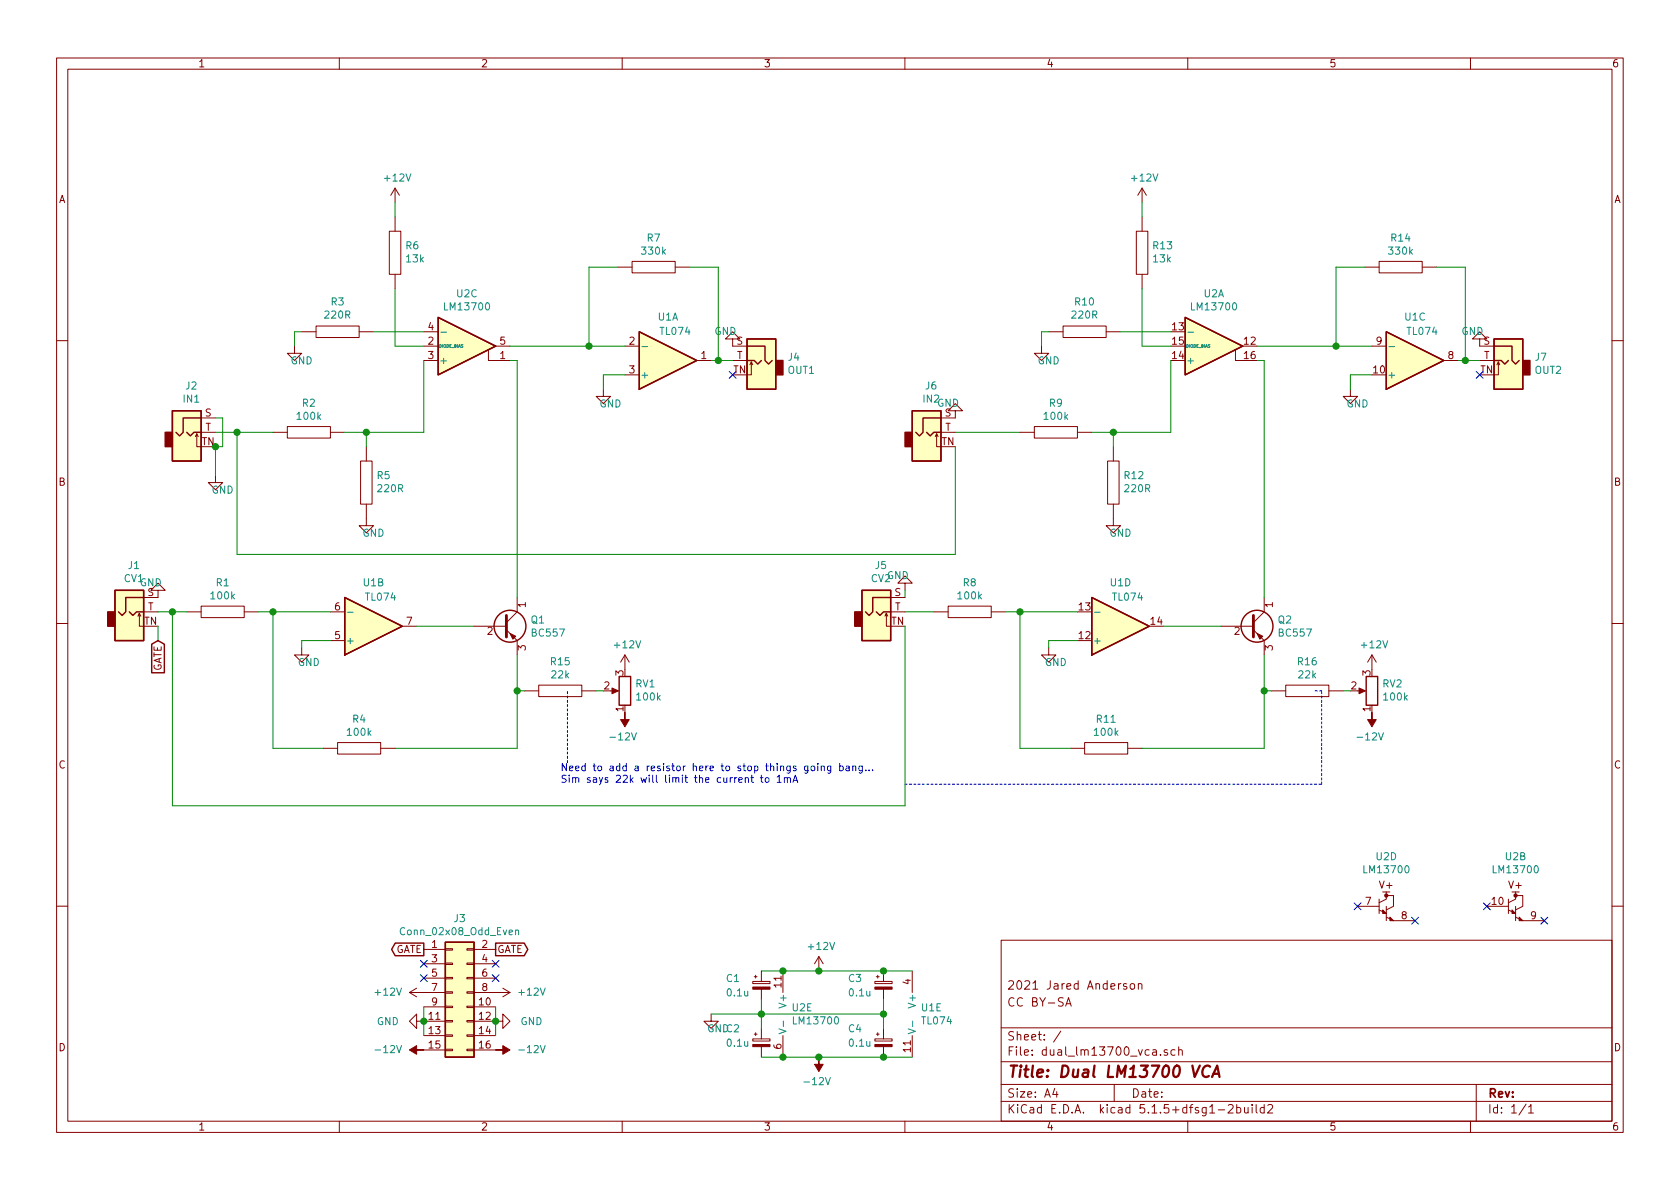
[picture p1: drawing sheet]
<svg xmlns="http://www.w3.org/2000/svg" width="297mm" height="210mm" viewBox="0 0 297 210" stroke-linecap="round" stroke-linejoin="round" font-family="sans-serif">
<g fill="none" stroke="#840000" stroke-width=".18">
<path d="M10 10.3h277v189.9h-277zM12 12.2h273v186.1h-273zM60 10.3v1.9M110 10.3v1.9M160 10.3v1.9M210 10.3v1.9M260 10.3v1.9M69.8 33.3v2.5M69.8 38.3v2.6M69.8 33.3l-.7 1.2M69.8 33.3l.8 1.2M201.9 33.3l-.7 1.2"/>
<path d="M201.9 33.3v2.5M201.9 38.3v2.6M201.9 33.3l.8 1.2M53.3 58.7h2.6M55.9 57.7h7.6v2h-7.6zM63.5 58.7h2.5M68.8 40.9h2.1v7.6h-2.1zM69.8 48.5v2.5M74.9 58.7h2.6M109.2 47.2h2.6M111.8 46.2h7.6v2.1h-7.6zM119.4 47.2h2.5"/>
<path d="M129.5 59.9h1.3l-1.3-1.2-1.2 1.2h1.2v1.3h2.6M185.4 58.7h2.6M188 57.7h7.6v2h-7.6zM195.6 58.7h2.5M200.9 40.9h2v7.6h-2zM201.9 48.5v2.5M241.3 47.2h2.5M243.8 46.2h7.7v2.1h-7.7zM251.5 47.2h2.5M261.6 59.9h1.3l-1.3-1.2-1.3 1.2h1.3v1.3h2.6M10 60.2h2M34.5 77.2l.3-.5v2.3h.8"/>
<path d="M34.8 76.7l.3 .5M35.6 76.4h2.5M35.6 73.9h2.5M48.3 76.4h2.5M50.8 75.4h7.6v2.1h-7.6zM52.1 61.2v1.3h1.2l-1.2 1.2-1.3-1.2h1.3M58.4 76.4h2.6M64.8 79v2.5M74.9 63.7h2.6M74.9 61.2h2.6M86.4 61.8v1.9h3.8M87.6 61.2h2.6"/>
<path d="M106.7 68.8v1.3h1.2l-1.2 1.3-1.3-1.3h1.3M110.5 61.2h2.5M110.5 66.3h2.5M123.2 63.7h2.5M129.5 63.7h2.6M132.8 64l-.2 .5M133.1 64.5l-.3-.5v2.3h-.7M165.4 77.2l.2-.5v2.3h.8M165.6 76.7l.3 .5M166.4 76.4h2.5M168.9 72.6h1.3l-1.3-1.2-1.3 1.2h1.3v1.3h-2.5M180.3 76.4h2.6"/>
<path d="M182.9 75.4h7.6v2.1h-7.6zM184.1 61.2v1.3h1.3l-1.3 1.2-1.2-1.2h1.2M190.5 76.4h2.5M196.8 79v2.5M218.4 61.8v1.9h1.3M238.8 68.8v1.3h1.2l-1.2 1.3-1.3-1.3h1.3M242.6 61.2h2.5M255.3 63.7h2.5M261.6 63.7h2.6M264.9 64l-.2 .5M265.2 64.5l-.3-.5v2.3h-.7M285 60.2h2"/>
<path d="M38.1 84.1v1.2h1.3l-1.3 1.3-1.3-1.3h1.3M63.8 81.5h2v7.6h-2zM64.8 89.1v3.9h1.2l-1.2 1.2-1.3-1.2h1.3M195.8 81.5h2.1v7.6h-2.1zM196.8 89.1v3.9h1.3l-1.3 1.2-1.2-1.2h1.2M10 110.3h2M24.4 109l.2-.5v2.2h.8M24.6 108.5l.3 .5M25.4 108.2h2.5M27.9 104.4h1.3l-1.3-1.3-1.2 1.3h1.2v1.3h-2.5M33 108.2h2.6M35.6 107.2h7.6v2h-7.6z"/>
<path d="M43.2 108.2h2.5M53.3 114.5v1.3h1.3l-1.3 1.3-1.2-1.3h1.2M58.4 108.2h2.6M58.4 113.3h2.6M71.1 110.7h2.6M83.8 110.7h5.7M89.5 111.4l1.9 1.9v2.5M91.4 105.7v2.5l-1.9 1.9M110.5 115.8l-.8 1.3M110.5 115.8v2.6M110.5 115.8l.8 1.3M156.5 109l.2-.5v2.2h.8"/>
<path d="M156.7 108.5l.3 .5M157.5 108.2h2.5M157.5 105.7h2.5M160 103.1h1.3l-1.3-1.3-1.3 1.3h1.3v1.3M165.1 108.2h2.5M167.6 107.2h7.7v2h-7.7zM175.3 108.2h2.5M185.4 114.5v1.3h1.3l-1.3 1.3-1.3-1.3h1.3M215.9 110.7h5.7M221.6 111.4l1.9 1.9v2.5M223.5 105.7v2.5l-1.9 1.9M242.6 115.8l-.8 1.3"/>
<path d="M242.6 115.8v2.6M242.6 115.8l.7 1.3M285 110.3h2M57.1 132.3h2.6M59.7 131.3h7.6v2h-7.6zM67.3 132.3h2.5M92.7 122.2h2.5M95.2 121.2h7.7v2h-7.7zM102.9 122.2h2.5M107.9 122.2h1.1M189.2 132.3h2.6M191.8 131.3h7.6v2h-7.6z"/>
<path d="M199.4 132.3h2.5M224.8 122.2h2.5M227.3 121.2h7.6v2h-7.6zM234.9 122.2h2.6M240 122.2h1M243.8 159v2.5M245.1 157.7v1.3l-1.3 .6M245.1 158.4h1.3v1.9l-1.3 .6M266.7 159v2.5M268 157.7v1.3l-1.3 .6M268 158.4h1.2v1.9l-1.2 .6M10 160.2h2"/>
<path d="M72.4 175.5h6.3M72.4 175.5l1.3 .8M73.7 174.7l-1.3 .8M74.9 167.9h3.8M74.9 178h3.8M74.9 170.4h3.8M74.9 173h3.8M78.7 177.9h1.3v.3h-1.3zM78.7 172.8h1.3v.3h-1.3zM78.7 170.3h1.3v.3h-1.3zM78.7 167.8h1.3v.2h-1.3zM78.7 175.4h1.3v.2h-1.3z"/>
<path d="M82.5 177.9h1.3v.3h-1.3zM82.5 172.8h1.3v.3h-1.3zM82.5 170.3h1.3v.3h-1.3zM82.5 167.8h1.3v.2h-1.3zM82.5 175.4h1.3v.2h-1.3zM83.8 175.5h6.4M83.8 167.9h3.8M83.8 178h3.8M83.8 170.4h3.8M83.8 173h3.8M88.9 174.7l1.3 .8M90.2 175.5l-1.3 .8"/>
<path d="M125.7 179.3v1.3h1.3l-1.3 1.3-1.2-1.3h1.2M133.1 173.6h3v.3h-3zM133.3 172.7h.6M133.6 172.5v.5M134.6 171.7v1.9M134.6 174.9v1.9M138.4 171.7v3.8M144.8 169.2l-.8 1.2M144.8 169.2v2.5M144.8 169.2l.7 1.2M154.7 173.6h3v.3h-3zM154.9 172.7h.5"/>
<path d="M155.2 172.5v.5M156.2 171.7v1.9M156.2 174.9v1.9M161.3 171.7v3.8M177 166.3h108v32h-108zM188.4 177.9l.5-1.5 .5 1.5M188.6 177.5h.7M199.2 174l-.4-.1-.2 .2 .1 .3 .5 .1v.3h-.6M199.9 174.1l.2-.2 .5 .2v.7l-.3 .1-.4-.1zM201.3 174.1v-.1a.37 .37 0 0 1 .6 .1v.8M201.3 173.9v1M240 160.3h3.8"/>
<path d="M243.8 160.9l1.3 .6M245.1 162.2l1.3 .6h3.8M245.1 160.3v2.5M262.9 160.3h3.8M266.7 160.9l1.3 .6M268 162.2l1.2 .6h3.8M268 160.3v2.5M285 160.2h2M60 198.3v1.9M73.7 180.6v-1.3l-1.3 1.3 1.3 1.3v-1.3h5M74.9 183.1h3.8M74.9 185.7h3.8"/>
<path d="M78.7 180.5h1.3v.2h-1.3zM78.7 183h1.3v.3h-1.3zM78.7 185.5h1.3v.3h-1.3zM82.5 180.5h1.3v.2h-1.3zM82.5 183h1.3v.3h-1.3zM82.5 185.5h1.3v.3h-1.3zM83.8 180.6h5.1v1.3l1.3-1.3-1.3-1.3v1.3M83.8 183.1h3.8M83.8 185.7h3.8M110 198.3v1.9M133.1 183.7h3v.4h-3zM133.3 182.9h.6"/>
<path d="M133.6 182.6v.5M134.6 181.9v1.8M134.6 185.1v1.8M138.4 183.1v3.8M154.7 183.7h3v.4h-3zM154.9 182.9h.5M155.2 182.6v.5M156.2 181.9v1.8M156.2 185.1v1.8M160 198.3v1.9M161.3 183.1v3.8M177 194.8h108"/>
<path d="M177 191.8h108M177 187.8h108M177 181.8h108M186.5 192.5l-.4 1h1M186.8 193v1M187.6 182.3l-1.3 2M197 191.8v3M203.8 185.7h.6l.1 .9M204.5 186h-.5a.29 .29 0 0 0-.3 .3 .29 .29 0 0 0 .3 .3l.5-.1M205.2 186.5v.1M206.4 185.7a.37 .37 0 0 0-.6 .1l.1 .2 .5 .2 .1 .1-.3 .3-.4-.1M207.7 185.7l-.4-.1-.3 .3 .1 .6 .2 .1 .4-.1"/>
<path d="M208.4 185.7h.1a.37 .37 0 0 1 .5 .1v.8M208.4 185.1v1.5M210 198.3v1.9M215.4 196.3h1.1M217.2 195.5l.2-.2h.4l.2 .5-.9 1h.9M218.7 195.9l.4-.1 .3 .3-.1 .6h-.6M218.7 195.3v1.5M220 195.8l.1 .9 .3 .1 .3-.1M220.7 195.8v1M221.4 195.3v.2M221.4 195.8v1M222.1 195.3v1.3l.2 .2"/>
<path d="M223.5 195.9l-.4-.1-.3 .3 .1 .6 .2 .1 .4-.1M223.5 195.3v1.5M224.2 195.5l.2-.2h.3l.3 .5-.9 1h.9M260 198.3v1.9M261 191.8v6.5M269.8 195.2l-1.2 2M270.3 195.8l.4-.5v1.5M270.3 196.8h.8"/>
</g>
<path d="M210.8 188.4l.4 2 .9-2M213.9 188.6a.89 .89 0 0 0-1 0 .89 .89 0 0 0-.3 1 .71 .71 0 0 0 .3 .8 .71 .71 0 0 0 .8-.1M214.3 190.4l.9-2 .4 2M214.6 189.9h.9" fill="none" stroke="#840000" stroke-width=".41"/>
<g fill="#ffffc2" stroke="#ffffc2" stroke-width=".18">
<path d="M209.5 56.1l10.2 5.1-10.2 5.1z"/>
<path d="M245.1 58.7l10.2 5-10.2 5.1z"/>
<path d="M193 105.7l10.2 5-10.2 5.1z"/>
<path d="M20.3 104.4h5.1v8.9h-5.1z"/>
<path d="M264.2 59.9h5v8.9h-5z"/>
<path d="M132.1 59.9h5.1v8.9h-5.1z"/>
<path d="M161.3 72.6h5.1v8.9h-5.1z"/>
<path d="M152.4 104.4h5.1v8.9h-5.1z"/>
<path d="M30.5 72.6h5.1v8.9h-5.1z"/>
<path d="M78.7 166.6h5.1v20.3h-5.1z"/>
<path d="M113 58.7l10.2 5-10.2 5.1z"/>
<path d="M61 105.7l10.1 5-10.1 5.1z"/>
<path d="M77.5 56.1l10.1 5.1-10.1 5.1z"/>
</g>
<g fill="none" stroke="#840000" stroke-width=".25">
<path d="M77.5 56.1l10.1 5.1-10.1 5.1zM113 58.7l10.2 5-10.2 5.1zM132.1 59.9h5.1v8.9h-5.1zM209.5 56.1l10.2 5.1-10.2 5.1zM245.1 58.7l10.2 5-10.2 5.1zM264.2 59.9h5v8.9h-5zM30.5 72.6h5.1v8.9h-5.1zM33 76.4l.7 .7 .6-.7h1.3M35.6 73.9h-3.2v2.5l-.7 .7-.6-.7M132.1 63.7h1.2l.7 .7 .6-.7M132.1 61.2h3.2v2.5l.6 .7 .6-.7M161.3 72.6h5.1v8.9h-5.1z"/>
<path d="M163.8 76.4l.7 .7 .6-.7h1.3M166.4 73.9h-3.2v2.5l-.6 .7-.7-.7M264.2 63.7h1.2l.7 .7 .6-.7M264.2 61.2h3.1v2.5l.7 .7 .6-.7M20.3 104.4h5.1v8.9h-5.1zM22.9 108.2l.6 .6 .6-.6h1.3M25.4 105.7h-3.2v2.5l-.6 .6-.6-.6M26.8 113.9l1.1-.6 1.2 .6v5.1h-2.3zM61 105.7l10.1 5-10.1 5.1zM109.5 119.6h2v5.1h-2zM152.4 104.4h5.1v8.9h-5.1zM154.9 108.2l.7 .6 .6-.6h1.3"/>
<path d="M157.5 105.7h-3.2v2.5l-.6 .6-.7-.6M193 105.7l10.2 5-10.2 5.1zM241.6 119.6h2v5.1h-2zM69.9 166.8h5v2.2h-5l-.7-1.1zM78.7 166.6h5.1v20.3h-5.1zM87.6 166.8h5.1l.6 1.1-.6 1.1h-5.1z"/>
<circle cx="90.2" cy="110.7" r="2.82"/>
<circle cx="222.2" cy="110.7" r="2.82"/>
</g>
<path d="M78 58.7h.9M210 58.7h1M113.5 61.3h1M245.6 61.3h1M61.4 108.3h1M193.5 108.3h1M91.2 164.6l.1-.1h.3l.1 .8M91.2 164.5v.8M137.7 181.9l1.3 .5-1.3 .4M138.5 180.6v.9M160.6 181.9l1.2 .5-1.2 .4M161.4 180.6v.9" fill="none" stroke="#008484" stroke-width=".18"/>
<g fill="#840000" stroke="#840000" stroke-width=".18">
<path d="M240.3 121.7l1.1 .5-1.1 .5z"/>
<path d="M222.2 112l1.1 .5-.5 .5z"/>
<path d="M154.7 184.7h3v.4h-3z"/>
<path d="M154.7 174.5h3v.4h-3z"/>
<path d="M133.1 184.7h3v.4h-3z"/>
<path d="M133.1 174.5h3v.4h-3z"/>
<path d="M110.5 126v1.2h.8l-.8 1.3-.8-1.3h.8z"/>
<path d="M108.2 121.7l1.1 .5-1.1 .5z"/>
<path d="M87.6 185.7h1.3v-.8l1.3 .8-1.3 .7v-.7z"/>
<path d="M72.4 185.7l1.3-.8v.8h1.2h-1.2v.7z"/>
<path d="M267.3 160.9l.7 .6h-.7z"/>
<path d="M268.6 162.2l.6 .6h-.6z"/>
<path d="M242.6 126v1.2h.7l-.7 1.3-.8-1.3h.8z"/>
<path d="M144.8 186.9v1.3h.7l-.7 1.3-.8-1.3h.8z"/>
<path d="M90.2 112l1 .5-.5 .5z"/>
<path d="M244.5 160.9l.6 .6h-.6z"/>
<path d="M245.7 162.2l.7 .6h-.7z"/>
</g>
<path d="M89.5 108.8v3.8M221.6 108.8v3.8" fill="none" stroke="#840000" stroke-width=".51"/>
<g fill="#840000" stroke="#840000" stroke-width=".25">
<path d="M19 108.2h1.3v2.5h-1.3z"/>
<path d="M269.2 63.7h1.3v2.6h-1.3z"/>
<path d="M137.2 63.7h1.2v2.6h-1.2z"/>
<path d="M160 76.4h1.3v2.6h-1.3z"/>
<path d="M151.1 108.2h1.3v2.5h-1.3z"/>
<path d="M29.2 76.4h1.3v2.6h-1.3z"/>
<circle cx="268" cy="158.4" r=".25"/>
<circle cx="245.1" cy="158.4" r=".25"/>
</g>
<path d="M100.3 134.9v-12.7M160 138.7h73.7M233.7 138.7v-16.5M233.7 122.2h-1.3" fill="none" stroke="#0000c2" stroke-width=".18" stroke-dasharray=".4 .4"/>
<g fill="none" stroke="#008400" stroke-width=".18">
<path d="M69.8 35.8v2.5M201.9 35.8v2.5M53.3 58.7h-1.2v2.5M66 58.7h8.9M69.8 51v10.2h5.1M109.2 47.2h-5.1v14M121.9 47.2h5.1v16.5M185.4 58.7h-1.3v2.5M198.1 58.7h8.9M201.9 51v10.2h5.1M241.3 47.2h-5.1v14M254 47.2h5.1v16.5"/>
<path d="M38.1 73.9h1.3v5.1h-1.3v5.1M38.1 76.4h10.2M41.9 76.4v21.6h127v-19M64.8 76.4v2.6M74.9 63.7v12.7h-13.9M90.2 61.2h20.3M90.2 63.7h1.2v42M110.5 66.3h-3.8v2.5M125.7 63.7h3.8M168.9 76.4h11.4M196.8 76.4v2.6M207 63.7v12.7h-14"/>
<path d="M222.2 61.2h20.4M222.2 63.7h1.3v42M242.6 66.3h-3.8v2.5M257.8 63.7h3.8M27.9 108.2h5.1M27.9 110.7v2.6M30.5 108.2v34.3h129.5v-31.8M45.7 108.2h12.7M48.3 108.2v24.1h8.8M58.4 113.3h-5.1v1.2M73.7 110.7h10.1M91.4 115.8v16.5h-21.6"/>
<path d="M160 108.2h5.1M160 104.4v1.3M177.8 108.2h12.7M180.3 108.2v24.1h8.9M190.5 113.3h-5.1v1.2M205.7 110.7h10.2M223.5 115.8v16.5h-21.6M91.4 122.2h1.3M105.4 122.2h1.3M223.5 122.2h1.3M237.5 122.2h1.3M74.9 178v5.1"/>
<path d="M87.6 178v5.1M125.7 179.3h30.5M134.6 176.8v5.1M134.6 171.7h26.7M156.2 176.8v5.1M134.6 186.9h26.7"/>
</g>
<g fill="none" stroke="#0000c2" stroke-width=".18">
<path d="M131.8 137.6l.2-.1 .3 .1v.7M132.7 137.5h.5M132.9 137.1v1.1l.3 .1M134.4 137.5h.5M134.6 137.1v1.1l.3 .1M135.4 137.6l.3-.1 .3 .2-.2 .6h-.3l-.2-.2zM137.4 137.4l.4-.3v1.2M137.4 138.3h.7M138.7 137.6l.2-.1 .3 .1v.7M138.7 137.5v.8M139.2 137.7l.2-.2 .3 .1 .1 .7M140.2 138.3l.4-1.2 .4 1.2"/>
<path d="M140.3 138h.6M142.8 135.5v1.1l-.2 .1-.3-.1M142.8 135.5h-.3l-.3 .2 .2 .5h.4M143.5 135.5h.3l.3 .2-.2 .5-.3 .1-.2-.2zM144.6 135v.1M144.6 135.5v.8M145.2 135.6l.2-.1h.3v.8M145.2 135.5v.8M146.9 135.5l-.1 1.1-.1 .1-.3-.1M146.9 135.5h-.4l-.2 .2 .1 .5h.5M148.5 135.5h.3l.3 .2-.2 .5h-.4M148.5 135v1.3"/>
<path d="M149.6 135.5h.5l.1 .8M150.2 135.8h-.5l-.1 .2 .1 .3 .5-.1M150.8 135.6l.2-.1h.3v.8M150.8 135.5v.8M152.5 135.5v1l-.3 .2-.3-.1M152.5 135.5h-.4l-.2 .2 .1 .5h.5M153.1 136.2v.1M153.7 136.2v.1M154.3 136.2v.1"/>
</g>
<g fill="#008400" stroke="#008400" stroke-width=".25">
<circle cx="138.4" cy="171.7" r=".51"/>
<circle cx="38.1" cy="79" r=".51"/>
<circle cx="134.6" cy="179.3" r=".51"/>
<circle cx="196.9" cy="76.4" r=".51"/>
<circle cx="87.6" cy="180.6" r=".51"/>
<circle cx="180.3" cy="108.2" r=".51"/>
<circle cx="259.1" cy="63.7" r=".51"/>
<circle cx="127" cy="63.7" r=".51"/>
<circle cx="91.4" cy="122.2" r=".51"/>
<circle cx="236.2" cy="61.2" r=".51"/>
<circle cx="144.8" cy="171.7" r=".51"/>
<circle cx="138.4" cy="186.9" r=".51"/>
<circle cx="223.5" cy="122.2" r=".51"/>
<circle cx="30.5" cy="108.2" r=".51"/>
<circle cx="156.2" cy="179.3" r=".51"/>
<circle cx="144.8" cy="186.9" r=".51"/>
<circle cx="64.8" cy="76.4" r=".51"/>
<circle cx="74.9" cy="180.6" r=".51"/>
<circle cx="156.2" cy="186.9" r=".51"/>
<circle cx="41.9" cy="76.4" r=".51"/>
<circle cx="48.3" cy="108.2" r=".51"/>
<circle cx="156.2" cy="171.7" r=".51"/>
<circle cx="104.1" cy="61.2" r=".51"/>
</g>
<g fill="none" stroke="#000084" stroke-width=".18">
<path d="M128.9 65.7l1.2 1.2M130.1 65.7l-1.2 1.2M261 65.7l1.2 1.2M262.2 65.7l-1.2 1.2M239.4 159.7l1.2 1.2M240.6 159.7l-1.2 1.2M262.3 159.7l1.2 1.2M263.5 159.7l-1.2 1.2M74.3 169.8l1.2 1.2M74.3 172.4l1.2 1.2M75.5 169.8l-1.2 1.2M75.5 172.4l-1.2 1.2"/>
<path d="M87 169.8l1.2 1.2M87 172.4l1.2 1.2M88.2 169.8l-1.2 1.2M88.2 172.4l-1.2 1.2M249.6 162.2l1.2 1.2M250.8 162.2l-1.2 1.2M272.4 162.2l1.3 1.2M273.7 162.2l-1.3 1.2"/>
</g>
<text font-size="2.8" fill="#840000" x="178" y="190.5">Title: Dual LM13700 VCA</text>
<g font-size="2.1" fill="#840000">
<text x="178" y="178">CC BY-SA</text>
<text x="178" y="175">2021 Jared Anderson</text>
<text x="178" y="184">Sheet: /</text>
<text x="178" y="186.7">File: dual_lm13700_vca.sch</text>
<text x="178" y="196.9">KiCad E.D.A. kicad 5.1.5+dfsg1-2build2</text>
<text x="178" y="194.1">Size: A4</text>
<text x="200" y="194.1">Date:</text>
<text x="263" y="194.1">Rev:</text>
<text x="263" y="196.9">Id: 1/1</text>
</g>
<g font-size="1.8" fill="#840000">
<text x="35" y="11.9">1</text>
<text x="85" y="11.9">2</text>
<text x="135" y="11.9">3</text>
<text x="185" y="11.9">4</text>
<text x="235" y="11.9">5</text>
<text x="285" y="11.9">6</text>
<text x="10.4" y="35.9">A</text>
<text x="285.4" y="35.9">A</text>
<text x="75.7" y="58.4">4</text>
<text x="207.3" y="58.4">13</text>
<text x="75.7" y="61">2</text>
<text x="75.7" y="63.5">3</text>
<text x="88.4" y="63.5">1</text>
<text x="88.4" y="61">5</text>
<text x="111.3" y="61">2</text>
<text x="124" y="63.5">1</text>
<text x="130.2" y="61">S</text>
<text x="130.3" y="63.5">T</text>
<text x="207.3" y="63.5">14</text>
<text x="207.3" y="61">15</text>
<text x="220" y="61">12</text>
<text x="220" y="63.5">16</text>
<text x="243.4" y="61">9</text>
<text x="256.1" y="63.5">8</text>
<text x="262.3" y="61">S</text>
<text x="262.4" y="63.5">T</text>
<text x="111.3" y="66">3</text>
<text x="129.6" y="66">TN</text>
<text x="242.9" y="66">10</text>
<text x="261.7" y="66">TN</text>
<text x="36.2" y="73.7">S</text>
<text x="36.3" y="76.2">T</text>
<text x="167.1" y="73.7">S</text>
<text x="167.1" y="76.2">T</text>
<text x="35.7" y="78.7">TN</text>
<text x="166.5" y="78.7">TN</text>
<text x="10.4" y="85.9">B</text>
<text x="285.4" y="85.9">B</text>
<text x="26.1" y="105.4">S</text>
<text x="26.1" y="107.9">T</text>
<text x="59.2" y="107.9">6</text>
<text x="93" y="107.4" transform="rotate(-90 93 107.4)">1</text>
<text x="158.2" y="105.4">S</text>
<text x="158.2" y="107.9">T</text>
<text x="190.8" y="107.9">13</text>
<text x="225" y="107.4" transform="rotate(-90 225 107.4)">1</text>
<text x="25.5" y="110.5">TN</text>
<text x="59.2" y="113">5</text>
<text x="71.9" y="110.5">7</text>
<text x="86.2" y="112.3">2</text>
<text x="157.6" y="110.5">TN</text>
<text x="190.8" y="113">12</text>
<text x="203.5" y="110.5">14</text>
<text x="218.3" y="112.3">2</text>
<text x="28.6" y="119" transform="rotate(-90 28.6 119)">GATE</text>
<text x="93" y="115" transform="rotate(-90 93 115)">3</text>
<text x="110.2" y="119.5" transform="rotate(-90 110.2 119.5)">3</text>
<text x="225" y="115" transform="rotate(-90 225 115)">3</text>
<text x="242.3" y="119.5" transform="rotate(-90 242.3 119.5)">3</text>
<text x="106.8" y="121.9">2</text>
<text x="110.2" y="125.8" transform="rotate(-90 110.2 125.8)">1</text>
<text x="238.9" y="121.9">2</text>
<text x="242.3" y="125.8" transform="rotate(-90 242.3 125.8)">1</text>
<text x="10.4" y="135.9">C</text>
<text x="285.4" y="135.9">C</text>
<text x="241.5" y="160">7</text>
<text x="244" y="157.1">V+</text>
<text x="263.8" y="160">10</text>
<text x="266.9" y="157.1">V+</text>
<text x="76.4" y="167.6">1</text>
<text x="85.2" y="167.6">2</text>
<text x="247.8" y="162.6">8</text>
<text x="270.7" y="162.6">9</text>
<text x="69.8" y="168.5">GATE</text>
<text x="76.4" y="170.2">3</text>
<text x="76.4" y="172.7">5</text>
<text x="85.2" y="170.2">4</text>
<text x="85.2" y="172.7">6</text>
<text x="87.9" y="168.5">GATE</text>
<text x="76.4" y="175.3">7</text>
<text x="76.4" y="177.8">9</text>
<text x="84.8" y="177.8">10</text>
<text x="85.2" y="175.3">8</text>
<text x="138.2" y="174.6" transform="rotate(-90 138.2 174.6)">11</text>
<text x="161" y="174.1" transform="rotate(-90 161 174.1)">4</text>
<text x="10.4" y="185.9">D</text>
<text x="75.9" y="180.3">11</text>
<text x="75.9" y="182.9">13</text>
<text x="75.9" y="185.4">15</text>
<text x="84.8" y="180.3">12</text>
<text x="84.8" y="182.9">14</text>
<text x="84.8" y="185.4">16</text>
<text x="138.2" y="185.5" transform="rotate(-90 138.2 185.5)">6</text>
<text x="161" y="186" transform="rotate(-90 161 186)">11</text>
<text x="285.4" y="185.9">D</text>
<text x="35" y="199.9">1</text>
<text x="85" y="199.9">2</text>
<text x="135" y="199.9">3</text>
<text x="185" y="199.9">4</text>
<text x="235" y="199.9">5</text>
<text x="285" y="199.9">6</text>
</g>
<g font-size="1.8" fill="#008484">
<text x="68.1" y="32.1">+12V</text>
<text x="200.2" y="32.1">+12V</text>
<text x="71.8" y="44.1">R6</text>
<text x="71.9" y="46.4">13k</text>
<text x="113.6" y="45">330k</text>
<text x="114.5" y="42.7">R7</text>
<text x="203.9" y="44.1">R13</text>
<text x="204" y="46.4">13k</text>
<text x="245.7" y="45">330k</text>
<text x="246" y="42.7">R14</text>
<text x="80.8" y="52.6">U2C</text>
<text x="212.9" y="52.6">U2A</text>
<text x="57.6" y="56.3">220R</text>
<text x="58.6" y="54">R3</text>
<text x="78.8" y="54.9">LM13700</text>
<text x="116.4" y="56.7">U1A</text>
<text x="116.8" y="59.2">TL074</text>
<text x="126.3" y="59.2">GND</text>
<text x="189.6" y="56.3">220R</text>
<text x="190.1" y="54">R10</text>
<text x="210.9" y="54.9">LM13700</text>
<text x="248.4" y="56.7">U1C</text>
<text x="248.9" y="59.2">TL074</text>
<text x="258.4" y="59.2">GND</text>
<text x="51.4" y="64.4">GND</text>
<text x="77.6" y="64.4">+</text>
<text x="139.4" y="63.8">J4</text>
<text x="183.5" y="64.4">GND</text>
<text x="209.7" y="64.4">+</text>
<text x="271.5" y="63.8">J7</text>
<text x="32.5" y="71.2">IN1</text>
<text x="32.9" y="68.9">J2</text>
<text x="53.5" y="71.9">R2</text>
<text x="113.2" y="66.9">+</text>
<text x="139.3" y="66.1">OUT1</text>
<text x="163.3" y="71.2">IN2</text>
<text x="163.7" y="68.9">J6</text>
<text x="165.7" y="71.9">GND</text>
<text x="185.6" y="71.9">R9</text>
<text x="245.2" y="66.9">+</text>
<text x="271.4" y="66.1">OUT2</text>
<text x="52.7" y="74.2">100k</text>
<text x="106" y="72.1">GND</text>
<text x="184.7" y="74.2">100k</text>
<text x="238.1" y="72.1">GND</text>
<text x="37.4" y="87.3">GND</text>
<text x="66.7" y="84.7">R5</text>
<text x="66.9" y="87">220R</text>
<text x="198.9" y="84.7">R12</text>
<text x="199" y="87">220R</text>
<text x="64.1" y="94.9">GND</text>
<text x="196.2" y="94.9">GND</text>
<text x="22.7" y="100.6">J1</text>
<text x="154.8" y="100.6">J5</text>
<text x="22" y="102.9">CV1</text>
<text x="24.7" y="103.7">GND</text>
<text x="37.4" y="106">100k</text>
<text x="38.3" y="103.7">R1</text>
<text x="64.3" y="103.7">U1B</text>
<text x="64.8" y="106.2">TL074</text>
<text x="154.1" y="102.9">CV2</text>
<text x="156.8" y="102.4">GND</text>
<text x="169.5" y="106">100k</text>
<text x="170.3" y="103.7">R8</text>
<text x="196.4" y="103.7">U1D</text>
<text x="196.8" y="106.2">TL074</text>
<text x="61.1" y="113.9">+</text>
<text x="93.9" y="110.3">Q1</text>
<text x="94.2" y="112.6">BC557</text>
<text x="193.2" y="113.9">+</text>
<text x="226" y="110.3">Q2</text>
<text x="226.2" y="112.6">BC557</text>
<text x="52.7" y="117.8">GND</text>
<text x="97.4" y="117.6">R15</text>
<text x="97.6" y="120">22k</text>
<text x="108.8" y="114.6">+12V</text>
<text x="184.7" y="117.8">GND</text>
<text x="229.5" y="117.6">R16</text>
<text x="229.7" y="120">22k</text>
<text x="240.9" y="114.6">+12V</text>
<text x="112.4" y="121.6">RV1</text>
<text x="112.7" y="123.9">100k</text>
<text x="244.5" y="121.6">RV2</text>
<text x="244.8" y="123.9">100k</text>
<text x="61.5" y="130.1">100k</text>
<text x="62.4" y="127.8">R4</text>
<text x="108.3" y="130.9">-12V</text>
<text x="193.6" y="130.1">100k</text>
<text x="194" y="127.8">R11</text>
<text x="240.3" y="130.9">-12V</text>
<text x="241.4" y="154.4">LM13700</text>
<text x="243.4" y="152.1">U2D</text>
<text x="264.2" y="154.4">LM13700</text>
<text x="266.2" y="152.1">U2B</text>
<text x="71.2" y="165.4">Conn_02x08_Odd_Even</text>
<text x="80.3" y="163.1">J3</text>
<text x="143.1" y="168">+12V</text>
<text x="128.5" y="173.7">C1</text>
<text x="150.1" y="173.7">C3</text>
<text x="66.5" y="176.1">+12V</text>
<text x="91.9" y="176.1">+12V</text>
<text x="128.7" y="176.2">0.1u</text>
<text x="139.1" y="177.8" transform="rotate(-90 139.1 177.8)">V+</text>
<text x="140.1" y="178.8">U2E</text>
<text x="150.3" y="176.2">0.1u</text>
<text x="161.9" y="177.8" transform="rotate(-90 161.9 177.8)">V+</text>
<text x="163" y="178.8">U1E</text>
<text x="66.6" y="181.3">GND</text>
<text x="92" y="181.3">GND</text>
<text x="125" y="182.5">GNDC2</text>
<text x="128.7" y="185.1">0.1u</text>
<text x="140.5" y="181.1">LM13700</text>
<text x="150.1" y="182.5">C4</text>
<text x="150.3" y="185.1">0.1u</text>
<text x="163.1" y="181.1">TL074</text>
<text x="66.7" y="186.2">-12V</text>
<text x="92.1" y="186.2">-12V</text>
<text x="142.5" y="191.9">-12V</text>
</g>
<g font-size="1.8" fill="#0000c2">
<text x="99.1" y="136.4">Need to add a resistor here to stop things going bang...</text>
<text x="99.1" y="138.4">Sim says 22k will limit the current to 1mA</text>
</g>
<g font-size=".7" fill="#008484">
<text x="77.6" y="61.5">DIODE_BIAS</text>
<text x="209.7" y="61.5">DIODE_BIAS</text>
</g>
</svg>
